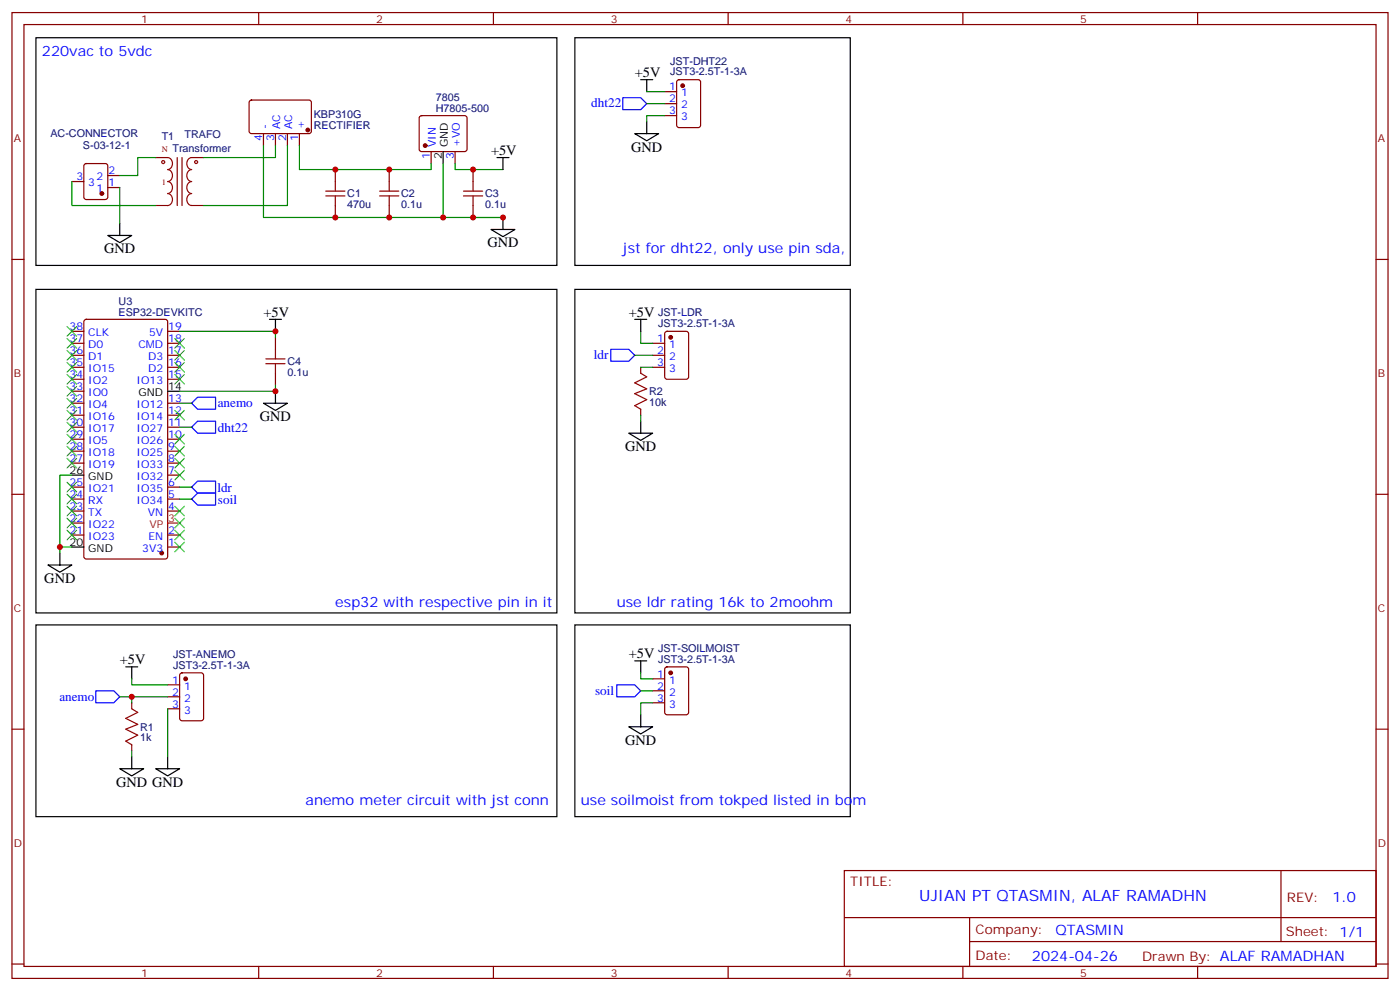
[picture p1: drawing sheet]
<svg xmlns="http://www.w3.org/2000/svg" width="412mm" height="292mm" viewBox="0 0 412 292" stroke-linecap="round" stroke-linejoin="round" font-family="sans-serif">
<g fill="none" stroke="#870000" stroke-width=".35">
<path d="M3.5 3.7h405.4v284.3h-405.4zM7.1 7.2h398.2v277.3h-398.2zM76.2 3.7v3.5M145.3 3.7v3.5M214.5 3.7v3.5M283.6 3.7v3.5M352.8 3.7v3.5M73.6 29.7l.5-.2h17.2l.4 .7v8.7l-.7 .4h-17.2l-.4-.7v-8.4zM77.6 39.3v3.6M81.1 39.3v3.6M84.7 39.3v3.6M88.2 39.3v3.6"/>
<path d="M123.7 34.2l.5-.2h12.7l.5 .2 .2 .5-.1 9.5-.6 .4h-13l-.4-.7v-9.2zM195.8 27h3.5M195.8 30.5h3.5M195.8 34h3.5M199.6 23.7l.4-.2h5.7l.6 .4 .1 13-.5 .6-5.9 .1-.6-.5-.1-12.9zM21.2 53.4h3.5M24.9 48.4l.5-.2h5.6l.7 .4v9.4l-.4 .7h-5.9l-.7-.4v-9.4zM31.7 55.2h3.6M31.7 51.7h3.6M45.9 46.4h3.5M52.2 46.4v14.1M53.6 46.4v14.1"/>
<path d="M56.4 46.4h3.6M98.8 49.9v3.5M114.7 49.9v3.5M127 44.6v3.6M134.1 44.6v3.6M139.3 49.9v3.5M3.5 76.4h3.6M45.9 60.5h3.5M56.4 60.5h3.6M98.8 60.5v3.5M114.7 60.5v3.5M139.3 60.5v3.5"/>
<path d="M405.3 76.4h3.6M21.2 97.5h3.5M24.9 94.2l.5-.2h23.3l.6 .4 .1 69.5-.5 .6-23.5 .1-.7-.5v-69.4zM49.4 97.5h3.5M81.1 99.3v3.5M196 97.7l.5-.2h5.6l.7 .5v12.9l-.4 .7-5.9 .1-.7-.5v-13zM21.2 118.7h3.5M21.2 111.7h3.5M21.2 108.1h3.5M21.2 104.6h3.5M21.2 101.1h3.5M21.2 115.2h3.5"/>
<path d="M49.4 118.7h3.5M49.4 111.7h3.5M49.4 108.1h3.5M49.4 104.6h3.5M49.4 101.1h3.5M81.1 109.9v3.5M188.7 108.1v1.8M192.3 108.1h3.5M192.3 104.6h3.5M192.3 101.1h3.5M21.2 136.3h3.5M21.2 132.8h3.5"/>
<path d="M21.2 129.3h3.5M21.2 125.8h3.5M21.2 122.2h3.5M49.4 139.9h3.5M49.4 136.3h3.5M49.4 132.8h3.5M49.4 129.3h3.5M49.4 125.8h3.5M49.4 122.2h3.5M188.7 120.5v1.7M3.5 145.5h3.6M21.2 157.5h3.5"/>
<path d="M21.2 150.5h3.5M21.2 146.9h3.5M21.2 143.4h3.5M21.2 154h3.5M49.4 157.5h3.5M49.4 150.5h3.5M49.4 146.9h3.5M49.4 143.4h3.5M405.3 145.5h3.6M49.4 161h3.5M53.2 198.3l.4-.2h5.7l.6 .4 .1 13-.5 .6-5.9 .1-.6-.5-.1-12.9zM192.3 199.8h3.5"/>
<path d="M196 196.5l.5-.2h5.6l.7 .5v12.9l-.4 .7h-5.9l-.7-.4v-13zM3.5 214.7h3.6M38.8 206.9v1.8M38.8 219.3v1.7M49.4 201.6h3.5M49.4 205.1h3.5M49.4 208.7h3.5M192.3 203.4h3.5M192.3 206.9h3.5M405.3 214.7h3.6M248.7 256.3h156.6v28.2h-156.6zM377.3 256.3v20.9"/>
<path d="M248.7 270.1h156.5M285.6 277.2h119.6M285.6 270.1v14.2M3.5 283.8h3.6M76.2 284.5v3.5M145.3 284.5v3.5M214.5 284.5v3.5M283.6 284.5v3.5M352.8 284.5v3.5M405.3 283.8h3.6"/>
</g>
<g fill="none" stroke="#a10000" stroke-width=".35">
<path d="M49.4 46.4a1.81 1.81 0 0 1 1.4 1.8 1.81 1.81 0 0 1-1.4 1.7 1.81 1.81 0 0 1 1.4 1.8 1.81 1.81 0 0 1-1.4 1.7 1.81 1.81 0 0 1 1.4 1.8 1.81 1.81 0 0 1-1.4 1.8 1.81 1.81 0 0 1 1.4 1.7 1.81 1.81 0 0 1-1.4 1.8M56.4 46.4a1.81 1.81 0 0 0-1.4 1.8 1.81 1.81 0 0 0 1.4 1.7 1.81 1.81 0 0 0-1.4 1.8 1.81 1.81 0 0 0 1.4 1.7 1.81 1.81 0 0 0-1.4 1.8 1.81 1.81 0 0 0 1.4 1.8 1.81 1.81 0 0 0-1.4 1.7 1.81 1.81 0 0 0 1.4 1.8M96 57.7h5.6M96 56.3h5.6M98.8 53.4v2.9M98.8 57.7v2.8M111.8 57.7h5.7M111.8 56.3h5.7M114.7 53.4v2.9M114.7 57.7v2.8M136.5 57.7h5.7M136.5 56.3h5.7"/>
<path d="M139.3 53.4v2.9M139.3 57.7v2.8M78.3 107.1h5.7M78.3 105.7h5.7M81.1 102.8v2.9M81.1 107.1v2.8M188.7 109.9l1.8 1-3.5 1.8 3.5 1.8-3.5 1.4 3.5 1.8-3.5 1.7 1.7 1.1M38.8 208.7l1.8 1-3.6 1.8 3.6 1.8-3.6 1.4 3.6 1.7-3.6 1.8 1.8 1.1"/>
<circle cx="48.1" cy="47.7" r=".44"/>
<circle cx="57.8" cy="47.7" r=".44"/>
</g>
<g fill="#870000" stroke="#870000" stroke-width=".35">
<circle cx="90.7" cy="38.3" r=".53"/>
<circle cx="125.2" cy="42.9" r=".53"/>
<circle cx="30" cy="57" r=".53"/>
<circle cx="47.6" cy="162.8" r=".53"/>
<circle cx="54.7" cy="199.8" r=".53"/>
<circle cx="201.1" cy="25.2" r=".53"/>
<circle cx="197.6" cy="99.3" r=".53"/>
<circle cx="197.6" cy="198.1" r=".53"/>
</g>
<g fill="none" stroke="#000" stroke-width=".35">
<path d="M10.6 11.1h153.4v67h-153.4zM169.3 11.1h81.2v67h-81.2zM187 39.3h7l-3.5 2.2zM188.7 23.5h3.6M190.5 23.5v3.5M190.5 35.8v3.5M130.5 44.6v3.6M146.4 46.4h3.5M148.2 46.4v3.5M31.7 69.3h7.1l-3.5 2.1zM35.3 65.8v3.5M144.6 67.6h7.1l-3.5 2.1z"/>
<path d="M148.2 64v3.6M10.6 85.2h153.4v95.2h-153.4zM79.4 94h3.5M81.1 94v3.5M169.3 85.2h81.2v95.2h-81.2zM187 94h3.5M188.7 94v3.5M49.4 115.2h3.5M77.6 118.7h7.1l-3.6 2.1zM81.1 115.2v3.5M21.2 139.9h3.5M185.2 127.5h7.1l-3.6 2.1z"/>
<path d="M188.7 124v3.5M14.1 166.3h7.1l-3.6 2.2zM17.6 162.8v3.5M21.2 161h3.5M10.6 184h153.4v56.4h-153.4zM37 196.3h3.6M38.8 196.3v3.5M169.3 184h81.2v56.4h-81.2zM187 194.6h3.5M188.7 194.6v3.5M185.2 214h7.1l-3.6 2.1zM188.7 210.4v3.6"/>
<path d="M35.3 226.3h7l-3.5 2.1zM38.8 222.8v3.5M45.9 226.3h7l-3.5 2.1zM49.4 222.8v3.5"/>
</g>
<g fill="none" stroke="#008700" stroke-width=".35">
<path d="M190.5 27h5.3M190.5 30.5h5.3M195.8 34h-5.3v1.8M21.2 53.4v7.1h24.7M35.3 55.2v10.6M45.9 46.4h-5.3v5.3h-5.3M77.6 42.9v21.1h70.6h-8.9M81.1 42.9v3.5h-21.1M84.7 42.9v17.6h-24.7M88.2 42.9v7h38.8v-1.7M130.5 48.2v15.8M134.1 48.2v1.7h14.1"/>
<path d="M52.9 97.5h28.2v1.8M188.7 97.5v3.6h3.6M52.9 118.7h3.5M81.1 113.4v1.8h-28.2M187 104.6h5.3M188.7 108.1h3.6M21.2 139.9h-3.6v21.1M52.9 125.8h3.5M188.7 122.2v1.8M52.9 143.4h3.5M52.9 146.9h3.5M21.2 161h-3.6v1.8"/>
<path d="M38.8 199.8v1.8h10.6M188.7 198.1v1.7h3.6M35.3 205.1h3.5M49.4 205.1h-10.6v1.8M49.4 208.7v14.1M188.7 203.4h3.6M192.3 206.9h-3.6v3.5M38.8 221v1.8"/>
</g>
<path d="M49.4 154h3.5" fill="none" stroke="#f00" stroke-width=".35"/>
<path d="M183.4 28.8h5.3l1.8 1.7-1.8 1.8h-5.3zM56.4 118.7l1.8-1.8h5.3v3.6h-5.3zM179.9 102.8h5.3l1.8 1.8-1.8 1.8h-5.3zM56.4 125.8l1.8-1.8h5.3v3.5h-5.3zM56.4 143.4l1.8-1.8h5.3v3.6h-5.3zM56.4 146.9l1.8-1.7h5.3v3.5h-5.3zM28.2 203.4h5.3l1.8 1.7-1.8 1.8h-5.3zM181.7 201.6h5.3l1.7 1.8-1.7 1.7h-5.3z" fill="none" stroke="#00f" stroke-width=".35"/>
<g fill="none" stroke="#3c3" stroke-width=".35">
<path d="M19.8 96.1l2.8 2.9M19.8 99.7l2.8 2.8M22.6 96.1l-2.8 2.9M22.6 99.7l-2.8 2.8M51.5 99.7l2.8 2.8M54.3 99.7l-2.8 2.8M19.8 103.2l2.8 2.8M19.8 106.7l2.8 2.8M19.8 110.2l2.8 2.9M19.8 113.8l2.8 2.8M19.8 117.3l2.8 2.8M22.6 103.2l-2.8 2.8"/>
<path d="M22.6 106.7l-2.8 2.8M22.6 110.2l-2.8 2.9M22.6 113.8l-2.8 2.8M22.6 117.3l-2.8 2.8M51.5 110.2l2.8 2.9M51.5 106.7l2.8 2.8M51.5 103.2l2.8 2.8M54.3 103.2l-2.8 2.8M54.3 110.2l-2.8 2.9M54.3 106.7l-2.8 2.8M19.8 120.8l2.8 2.8M19.8 124.4l2.8 2.8"/>
<path d="M19.8 127.9l2.8 2.8M19.8 131.4l2.8 2.8M19.8 134.9l2.8 2.9M22.6 120.8l-2.8 2.8M22.6 124.4l-2.8 2.8M22.6 127.9l-2.8 2.8M22.6 131.4l-2.8 2.8M22.6 134.9l-2.8 2.9M51.5 138.5l2.8 2.8M51.5 134.9l2.8 2.9M51.5 131.4l2.8 2.8M51.5 127.9l2.8 2.8"/>
<path d="M51.5 120.8l2.8 2.8M54.3 138.5l-2.8 2.8M54.3 134.9l-2.8 2.9M54.3 131.4l-2.8 2.8M54.3 127.9l-2.8 2.8M54.3 120.8l-2.8 2.8M19.8 142l2.8 2.8M19.8 145.5l2.8 2.8M19.8 149l2.8 2.9M19.8 152.6l2.8 2.8M19.8 156.1l2.8 2.8M22.6 152.6l-2.8 2.8"/>
<path d="M22.6 142l-2.8 2.8M22.6 145.5l-2.8 2.8M22.6 149l-2.8 2.9M22.6 156.1l-2.8 2.8M51.5 149l2.8 2.9M51.5 152.6l2.8 2.8M51.5 156.1l2.8 2.8M51.5 159.6l2.8 2.9M54.3 149l-2.8 2.9M54.3 152.6l-2.8 2.8M54.3 156.1l-2.8 2.8M54.3 159.6l-2.8 2.9"/>
</g>
<g fill="#c00">
<circle cx="139.3" cy="64" r=".88"/>
<circle cx="148.2" cy="64" r=".88"/>
<circle cx="139.3" cy="49.9" r=".88"/>
<circle cx="81.1" cy="97.5" r=".88"/>
<circle cx="81.1" cy="115.2" r=".88"/>
<circle cx="17.6" cy="161" r=".88"/>
<circle cx="38.8" cy="205.1" r=".88"/>
<circle cx="98.8" cy="64" r=".88"/>
<circle cx="114.7" cy="64" r=".88"/>
<circle cx="98.8" cy="49.9" r=".88"/>
<circle cx="114.7" cy="49.9" r=".88"/>
<circle cx="130.5" cy="64" r=".88"/>
</g>
<text font-size="4.6" fill="#00f" x="270.8" y="265.3">UJIAN PT QTASMIN, ALAF RAMADHN</text>
<g font-size="4.2" fill="#00f">
<text x="12.3" y="16.4">220vac to 5vdc</text>
<text x="183.4" y="74.6">jst for dht22, only use pin sda,</text>
<text x="98.8" y="178.7">esp32 with respective pin in it</text>
<text x="181.7" y="178.7">use ldr rating 16k to 2moohm</text>
<text x="90" y="236.9">anemo meter circuit with jst conn</text>
<text x="171.1" y="236.9">use soilmoist from tokped listed in bom</text>
<text x="392.5" y="265.6">1.0</text>
<text x="310.9" y="275.1">QTASMIN</text>
<text x="304" y="282.9">2024-04-26</text>
</g>
<g font-size="4.2">
<text x="187" y="22.8">+5V</text>
<text x="144.6" y="45.7">+5V</text>
<text x="185.9" y="44.6">GND</text>
<text x="30.7" y="74.6">GND</text>
<text x="143.6" y="72.8">GND</text>
<text x="77.6" y="93.3">+5V</text>
<text x="185.2" y="93.3">+5V</text>
<text x="76.6" y="124">GND</text>
<text x="184.1" y="132.8">GND</text>
<text x="13.1" y="171.6">GND</text>
<text x="35.3" y="195.6">+5V</text>
<text x="185.2" y="193.9">+5V</text>
<text x="184.1" y="219.3">GND</text>
<text x="34.2" y="231.6">GND GND</text>
</g>
<g font-size="3.9" fill="#00f">
<text x="174.2" y="31.6">dht22</text>
<text x="175" y="105.8">ldr</text>
<text x="64.1" y="119.9">anemo</text>
<text x="64.2" y="127.1">dht22</text>
<text x="64" y="144.8">ldr</text>
<text x="64.2" y="148.3">soil</text>
<text x="17.5" y="206.4">anemo</text>
<text x="175.3" y="204.5">soil</text>
</g>
<g font-size="3.9" fill="#800">
<text x="250.5" y="260.9">TITLE:</text>
<text x="379.1" y="265.6">REV:</text>
<text x="287.4" y="275.1">Company:</text>
<text x="378.7" y="275.7">Sheet: 1/1</text>
<text x="287.4" y="282.8">Date:</text>
<text x="336.4" y="282.8">Drawn By: ALAF RAMADHAN</text>
</g>
<g font-size="3.2" fill="#800">
<text x="41.6" y="6.7">1</text>
<text x="110.8" y="6.7">2</text>
<text x="179.9" y="6.7">3</text>
<text x="249.1" y="6.7">4</text>
<text x="318.2" y="6.7">5</text>
<text x="4.1" y="41.8">A</text>
<text x="405.9" y="41.8">A</text>
<text x="4.1" y="110.9">B</text>
<text x="405.9" y="110.9">B</text>
<text x="4.1" y="180.1">C</text>
<text x="405.9" y="180.1">C</text>
<text x="4.1" y="249.2">D</text>
<text x="405.9" y="249.2">D</text>
<text x="41.6" y="287.5">1</text>
<text x="110.8" y="287.5">2</text>
<text x="179.9" y="287.5">3</text>
<text x="249.1" y="287.5">4</text>
<text x="318.2" y="287.5">5</text>
</g>
<g font-size="3.2" fill="#000080">
<text x="197.4" y="22.2">JST3-2.5T-1-3A</text>
<text x="197.4" y="19.1">JST-DHT22</text>
<text x="128.4" y="29.9">7805</text>
<text x="92.4" y="34.7">KBP310G</text>
<text x="128.4" y="33">H7805-500</text>
<text x="14.8" y="40.4">AC-CONNECTOR</text>
<text x="47.6" y="41.1">T1</text>
<text x="54.3" y="40.5">TRAFO</text>
<text x="92.4" y="37.8">RECTIFIER</text>
<text x="24.4" y="44">S-03-12-1</text>
<text x="50.8" y="44.6">Transformer</text>
<text x="102.3" y="58.1">C1</text>
<text x="118.2" y="58.1">C2</text>
<text x="142.9" y="58.1">C3</text>
<text x="102.3" y="61.3">470u</text>
<text x="118.2" y="61.3">0.1u</text>
<text x="142.9" y="61.3">0.1u</text>
<text x="34.9" y="89.7">U3</text>
<text x="34.9" y="93">ESP32-DEVKITC</text>
<text x="193.9" y="93.1">JST-LDR</text>
<text x="193.9" y="96.3">JST3-2.5T-1-3A</text>
<text x="84.7" y="107.5">C4</text>
<text x="84.7" y="110.7">0.1u</text>
<text x="191.2" y="119.5">10k</text>
<text x="191.2" y="116.4">R2</text>
<text x="193.9" y="191.9">JST-SOILMOIST</text>
<text x="51" y="196.8">JST3-2.5T-1-3A</text>
<text x="51" y="193.7">JST-ANEMO</text>
<text x="193.9" y="195.1">JST3-2.5T-1-3A</text>
<text x="41.3" y="215.1">R1</text>
<text x="41.3" y="218.3">1k</text>
</g>
<g font-size="3.2" fill="#00f">
<text x="197.1" y="26.6">1</text>
<text x="200.6" y="28.4">1</text>
<text x="197.1" y="30.2">2</text>
<text x="197.1" y="33.7">3</text>
<text x="200.6" y="31.9">2</text>
<text x="200.6" y="35.5">3</text>
<text x="77.3" y="41.5" transform="rotate(-90 77.3 41.5)">4</text>
<text x="79" y="38" transform="rotate(-90 79 38)">-</text>
<text x="80.8" y="41.5" transform="rotate(-90 80.8 41.5)">3</text>
<text x="82.5" y="38" transform="rotate(-90 82.5 38)">AC</text>
<text x="84.3" y="41.5" transform="rotate(-90 84.3 41.5)">2</text>
<text x="86.1" y="38" transform="rotate(-90 86.1 38)">AC</text>
<text x="87.8" y="41.5" transform="rotate(-90 87.8 41.5)">1</text>
<text x="89.6" y="38" transform="rotate(-90 89.6 38)">+</text>
<text x="126.6" y="46.8" transform="rotate(-90 126.6 46.8)">1</text>
<text x="128.4" y="43.3" transform="rotate(-90 128.4 43.3)">VIN</text>
<text x="133.7" y="46.8" transform="rotate(-90 133.7 46.8)">3</text>
<text x="135.5" y="43.3" transform="rotate(-90 135.5 43.3)">+VO</text>
<text x="22.5" y="53.1">3</text>
<text x="28.4" y="53.1">2</text>
<text x="31.9" y="51.3">2</text>
<text x="26" y="54.9">3</text>
<text x="28.4" y="56.6">1</text>
<text x="31.9" y="54.9">1</text>
<text x="20.5" y="100.7">37</text>
<text x="20.5" y="97.2">38</text>
<text x="26" y="99">CLK</text>
<text x="43.9" y="99">5V</text>
<text x="49.6" y="100.7">18</text>
<text x="49.6" y="97.2">19</text>
<text x="193.6" y="100.7">1</text>
<text x="20.5" y="107.8">35</text>
<text x="20.5" y="104.2">36</text>
<text x="26" y="106">D1</text>
<text x="26" y="102.5">D0</text>
<text x="40.7" y="102.5">CMD</text>
<text x="43.6" y="106">D3</text>
<text x="49.6" y="107.8">16</text>
<text x="49.6" y="104.2">17</text>
<text x="193.6" y="104.2">2</text>
<text x="193.6" y="107.8">3</text>
<text x="197.1" y="102.5">1</text>
<text x="197.1" y="106">2</text>
<text x="20.5" y="111.3">34</text>
<text x="26" y="113.1">IO2</text>
<text x="26" y="109.5">IO15</text>
<text x="40.2" y="113.1">IO13</text>
<text x="43.6" y="109.5">D2</text>
<text x="49.6" y="111.3">15</text>
<text x="197.1" y="109.5">3</text>
<text x="20.5" y="118.4">32</text>
<text x="20.5" y="114.8">33</text>
<text x="26" y="116.6">IO0</text>
<text x="49.6" y="118.4">13</text>
<text x="20.5" y="125.4">30</text>
<text x="20.5" y="121.9">31</text>
<text x="26" y="123.6">IO16</text>
<text x="26" y="120.1">IO4</text>
<text x="40.2" y="123.6">IO14</text>
<text x="40.2" y="120.1">IO12</text>
<text x="49.6" y="125.4">11</text>
<text x="49.6" y="121.9">12</text>
<text x="20.5" y="128.9">29</text>
<text x="26" y="130.7">IO5</text>
<text x="26" y="127.2">IO17</text>
<text x="40.2" y="130.7">IO26</text>
<text x="40.2" y="127.2">IO27</text>
<text x="49.6" y="128.9">10</text>
<text x="20.5" y="136">27</text>
<text x="20.5" y="132.5">28</text>
<text x="26" y="137.8">IO19</text>
<text x="26" y="134.2">IO18</text>
<text x="40.2" y="137.8">IO33</text>
<text x="40.2" y="134.2">IO25</text>
<text x="49.6" y="136">8</text>
<text x="49.6" y="132.5">9</text>
<text x="20.5" y="143.1">25</text>
<text x="40.2" y="141.3">IO32</text>
<text x="49.6" y="143.1">6</text>
<text x="49.6" y="139.5">7</text>
<text x="20.5" y="146.6">24</text>
<text x="26" y="148.3">RX</text>
<text x="26" y="144.8">IO21</text>
<text x="40.2" y="148.3">IO34</text>
<text x="40.2" y="144.8">IO35</text>
<text x="49.6" y="146.6">5</text>
<text x="20.5" y="153.6">22</text>
<text x="20.5" y="150.1">23</text>
<text x="26" y="155.4">IO22</text>
<text x="26" y="151.9">TX</text>
<text x="43.5" y="151.9">VN</text>
<text x="49.6" y="150.1">4</text>
<text x="20.5" y="157.2">21</text>
<text x="26" y="158.9">IO23</text>
<text x="43.7" y="158.9">EN</text>
<text x="49.6" y="160.7">1</text>
<text x="49.6" y="157.2">2</text>
<text x="41.9" y="162.5">3V3</text>
<text x="50.7" y="201.3">1</text>
<text x="54.2" y="203">1</text>
<text x="193.6" y="199.5">1</text>
<text x="193.6" y="203">2</text>
<text x="197.1" y="201.3">1</text>
<text x="50.7" y="204.8">2</text>
<text x="50.7" y="208.3">3</text>
<text x="54.2" y="206.6">2</text>
<text x="193.6" y="206.6">3</text>
<text x="197.1" y="204.8">2</text>
<text x="197.1" y="208.3">3</text>
<text x="54.2" y="210.1">3</text>
</g>
<g font-size="3.2">
<text x="130.2" y="46.8" transform="rotate(-90 130.2 46.8)">2</text>
<text x="131.9" y="43.3" transform="rotate(-90 131.9 43.3)">GND</text>
<text x="40.8" y="116.6">GND</text>
<text x="49.6" y="114.8">14</text>
<text x="20.5" y="139.5">26</text>
<text x="26" y="141.3">GND</text>
<text x="20.5" y="160.7">20</text>
<text x="26" y="162.5">GND</text>
</g>
<g font-size="3.2" fill="#f00">
<text x="44" y="155.4">VP</text>
<text x="49.6" y="153.6">3</text>
</g>
<g font-size="2.5" fill="#a00000">
<text x="47.6" y="44.6">N</text>
<text x="47.6" y="54.3">1</text>
</g>
</svg>
